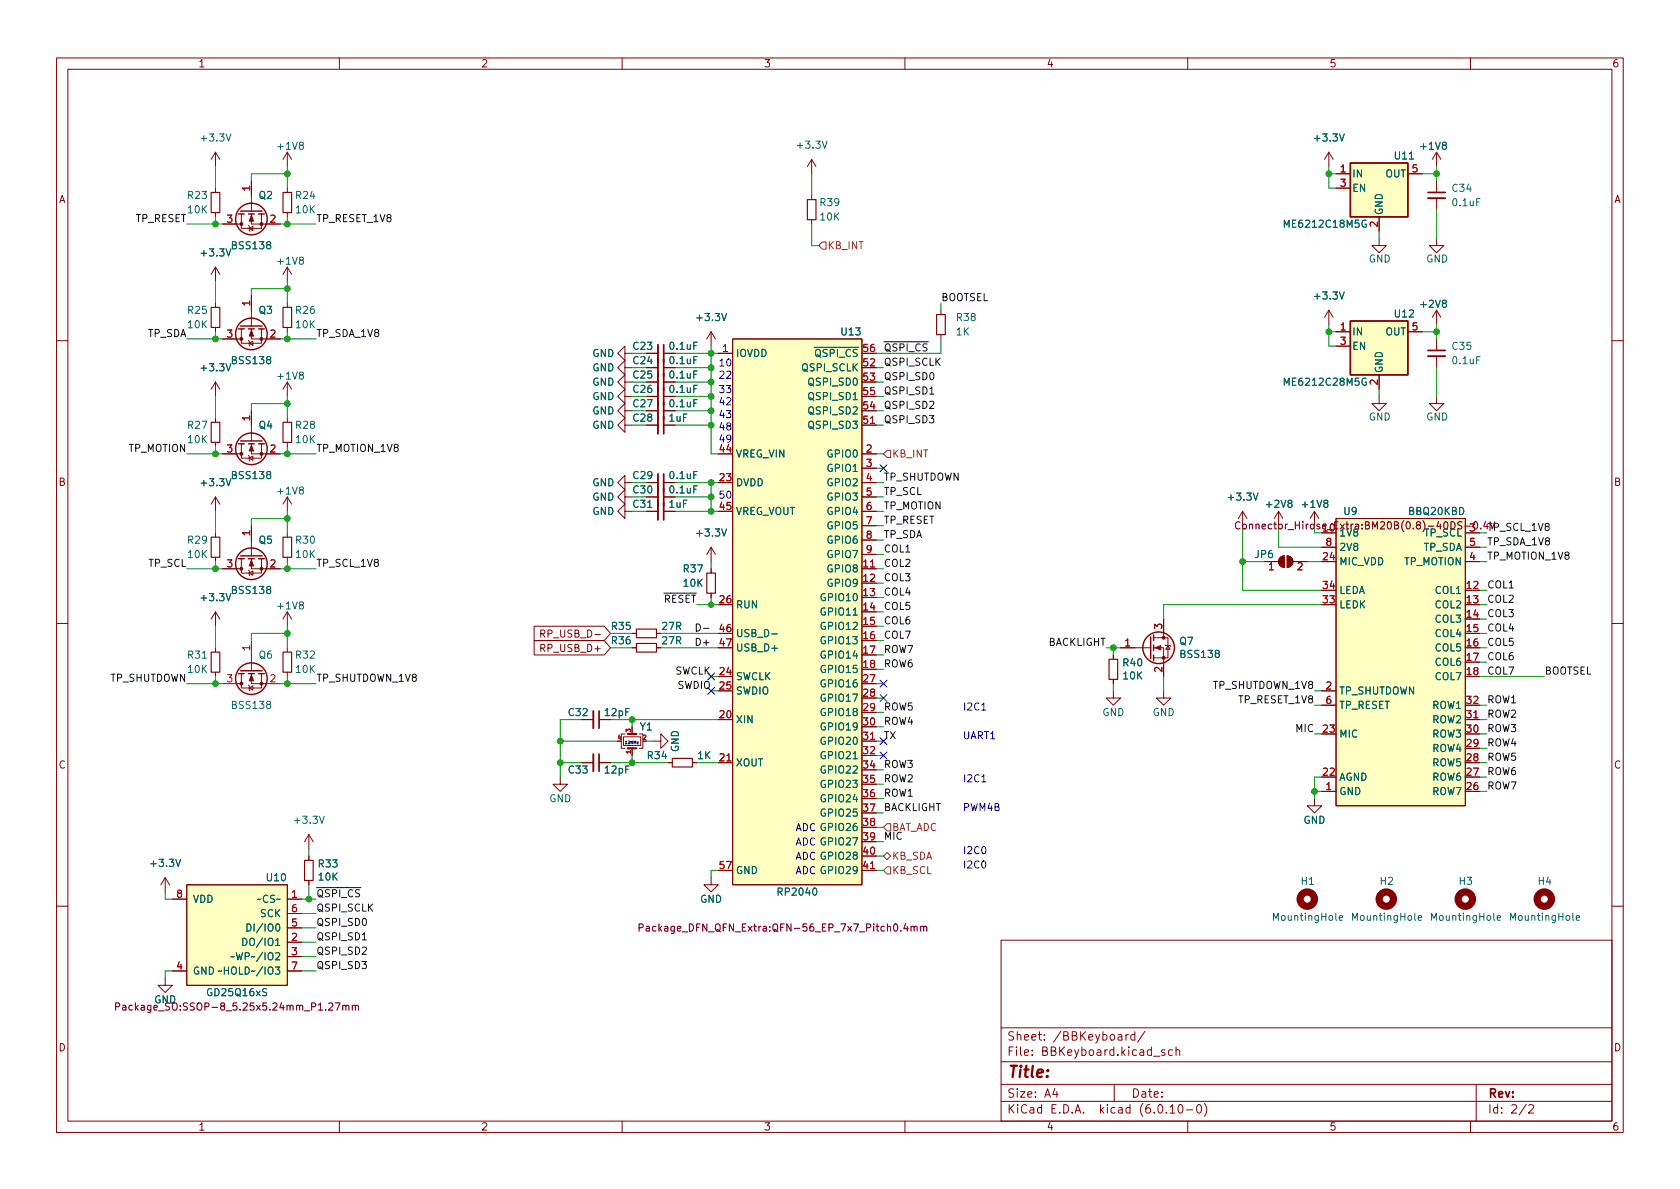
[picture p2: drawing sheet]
<svg xmlns="http://www.w3.org/2000/svg" width="297mm" height="210mm" viewBox="0 0 297 210" stroke-linecap="round" stroke-linejoin="round" font-family="sans-serif">
<g fill="none" stroke="#840000" stroke-width=".18">
<path d="M10 10.2h277v190.1h-277zM12 12.2h273v186.1h-273zM60 10.2v2M110 10.2v2M160 10.2v2M210 10.2v2M260 10.2v2M38.1 26.9l-.8 1.3M38.1 26.9v2.6M38.1 33.3v.7M38.1 37.6v.7M38.1 26.9l.8 1.3"/>
<path d="M39.4 39.6h3.3M42.7 37.8v2.6h3.5v-2.6M43.9 39.9l.2 .1v.8l.1 .1M44.4 37.8v1.8h5.1M44.4 32v5.3M50.8 26.9v2.6M50.8 33.3v.7M50.8 37.6v.7M50.8 26.9l.8 1.3M50.8 26.9l-.8 1.3M143.5 28.2l-.8 1.3M143.5 28.2v2.5"/>
<path d="M143.5 34.5v.8M143.5 38.9v.7M143.5 28.2l.8 1.3M234.9 26.9v2.6M234.9 26.9l-.7 1.3M234.9 26.9l.8 1.3M236.2 30.7h2.6M236.2 33.3h2.6M243.8 38.3v2.6M248.9 30.7h2.6M254 26.9v2.6M254 32v2"/>
<path d="M254 35v2.1M254 26.9l-.8 1.3M254 26.9l.8 1.3M38.1 47.2v2.6M38.1 53.6v.8M38.1 57.9v.8M38.1 47.2l-.8 1.3M38.1 47.2l.8 1.3M39.4 59.9h3.3M42.7 58.2v2.5h3.5v-2.5M44.1 40.4l.6-.4v.8zM44.4 58.2v1.7h5.1"/>
<path d="M44.4 52.3v5.4M50.8 47.2v2.6M50.8 53.6v.8M50.8 57.9v.8M50.8 47.2l.8 1.3M50.8 47.2l-.8 1.3M125.7 58.7l-.7 1.2M125.7 58.7v2.5M125.7 58.7l.8 1.2M129.5 59.9h22.9v96.6h-22.9zM166.4 54.9v.7M166.4 59.2v.7"/>
<path d="M234.9 54.9l-.7 1.2M234.9 54.9v2.5M234.9 54.9l.8 1.2M236.2 58.7h2.6M243.8 42.2v1.2h1.3l-1.3 1.3-1.2-1.3h1.2M248.9 58.7h2.6M254 42.2v1.2h1.3l-1.3 1.3-1.3-1.3h1.3M254 54.9v2.5M254 59.9v2.1M254 54.9l-.8 1.2M254 54.9l.8 1.2M10 60.2h2"/>
<path d="M38.1 67.6v2.5M38.1 73.9v.8M38.1 78.2v.8M38.1 67.6l-.8 1.2M38.1 67.6l.8 1.2M42.7 78.5v2.5h3.5v-2.5M43.9 60.2l.2 .1v.8l.1 .1M44.1 60.7l.6-.4v.8zM44.4 78.5v1.8h5.1M44.4 72.6v5.4M50.8 67.6v2.5M50.8 73.9v.8"/>
<path d="M50.8 78.2v.8M50.8 67.6l.8 1.2M50.8 67.6l-.8 1.2M110.5 62.5v-1.3l-1.3 1.3 1.3 1.2v-1.2h1.3M110.5 72.6v-1.2l-1.3 1.2 1.3 1.3v-1.3h1.3M110.5 65v-1.3l-1.3 1.3 1.3 1.3v-1.3h1.3M110.5 67.6v-1.3l-1.3 1.3 1.3 1.2v-1.2h1.3M110.5 70.1v-1.3l-1.3 1.3 1.3 1.3v-1.3h1.3M110.5 75.2v-1.3l-1.3 1.3 1.3 1.2v-1.2h1.3M114.3 65h2M114.3 67.6h2M114.3 70.1h2"/>
<path d="M114.3 72.6h2M114.3 62.5h2M114.3 75.2h2M117.3 65h2.1M117.3 67.6h2.1M117.3 70.1h2.1M117.3 72.6h2.1M117.3 62.5h2.1M117.3 75.2h2.1M127 62.5h2.5M152.4 75.2h2.5M236.2 61.2h2.6"/>
<path d="M243.8 70.1v1.3h1.3l-1.3 1.2-1.2-1.2h1.2M243.8 66.3v2.5M254 70.1v1.3h1.3l-1.3 1.2-1.3-1.2h1.3M254 63v2M285 60.2h2M38.1 87.9v2.5M38.1 94.2v.8M38.1 98.5v.8M38.1 87.9l-.8 1.2M38.1 87.9l.8 1.2M39.4 80.3h3.3M42.7 98.8v2.5h3.5v-2.5"/>
<path d="M43.9 80.5l.2 .1v.8l.1 .1M44.1 81l.6-.4v.8zM44.4 98.8v1.8h5.1M44.4 93v5.3M50.8 87.9v2.5M50.8 94.2v.8M50.8 98.5v.8M50.8 87.9l.8 1.2M50.8 87.9l-.8 1.2M110.5 87.9v-1.3l-1.3 1.3 1.3 1.2v-1.2h1.3M110.5 90.4v-1.3l-1.3 1.3 1.3 1.3v-1.3h1.3M110.5 85.3v-1.2l-1.3 1.2 1.3 1.3v-1.3h1.3"/>
<path d="M114.3 87.9h2M114.3 90.4h2M114.3 85.3h2M117.3 87.9h2.1M117.3 90.4h2.1M117.3 85.3h2.1M125.7 96.8v2.5M125.7 96.8l-.7 1.2M125.7 96.8l.8 1.2M152.4 87.9h2.5M152.4 90.4h2.5M152.4 80.3h2.5"/>
<path d="M152.4 82.8h2.5M152.4 85.3h2.5M152.4 93h2.5M152.4 95.5h2.5M152.4 98h2.5M219.7 90.4l-.8 1.3M219.7 90.4v2.6M219.7 90.4l.8 1.3M223.5 99.3h2.6M226.1 90.4l-.8 1.3M226.1 90.4v2.6M226.1 90.4l.7 1.3"/>
<path d="M226.4 98.6l.7-.3v2a1.02 1.02 0 0 1-1-.6 1.02 1.02 0 0 1 .3-1.1zM227.6 98.3a1.02 1.02 0 0 1 1 1 1.02 1.02 0 0 1-1 1zM228.6 99.3h2.5M232.4 90.4l-.8 1.3M232.4 90.4v2.6M232.4 90.4l.8 1.3M233.7 96.8h2.5M236.2 91.7h22.9v50.8h-22.9zM259.1 94.2h2.5M259.1 99.3h2.5M259.1 96.8h2.5M10 110.2h2"/>
<path d="M38.1 108.2v2.5M38.1 114.5v.8M38.1 118.9v.7M38.1 108.2l-.8 1.3M38.1 108.2l.8 1.3M39.4 100.6h3.3M42.7 119.1v2.6h3.5v-2.6M43.9 100.8l.2 .2v.7l.1 .1M44.1 101.3l.6-.3v.7zM44.4 119.1v1.8h5.1M44.4 113.3v5.3M50.8 108.2v2.5"/>
<path d="M50.8 114.5v.8M50.8 118.9v.7M50.8 108.2l.8 1.3M50.8 108.2l-.8 1.3M94.4 110.7h12.4l1.1 1.3-1.1 1.3h-12.4zM94.4 113.3h12.4l1.1 1.2-1.1 1.3h-12.4zM95.6 112.1l.6-.1 .1-.2v-.3l-.7-.1v1.3M95.9 112.1l.4 .6M111.8 112h.7M111.8 114.5h.7M116.1 112h.7M116.1 114.5h.7"/>
<path d="M125.7 100.6v.7M125.7 104.9v.8M152.4 100.6h2.5M196.8 115.8v.8M198.1 114.5h5.4M204 114.5h1.7v5.1M204 112.8h2.5v3.5h-2.5M205.7 109.5v3.3M206 114l.1 .2h.8l.1 .1M206.5 114.2l.4 .6h-.8zM285 110.2h2M39.4 120.9h3.3"/>
<path d="M43.9 121.2l.2 .1v.7l.1 .2M44.1 121.7l.6-.4v.7zM99.1 137.4v1.3h1.2l-1.2 1.2-1.3-1.2h1.3M102.9 127.2h2M102.9 134.9h2M105.9 127.2h2M105.9 134.9h2M110.2 130.3h3.1v1.5h-3.1zM110.5 129.8h-.6v2.5h.6M111.8 128.5v1.3M111.8 132.3v1.3M113 129.8h.7v2.5h-.7"/>
<path d="M115.6 131.1h1.2v-1.3l1.3 1.3-1.3 1.2v-1.2M118.1 134.9h.8M122.4 134.9h.8M127 134.9h2.5M152.4 131.1h2.5M196.8 122.2v1.2h1.3l-1.3 1.3-1.2-1.3h1.2M196.8 120.1v.8M205.7 122.2v1.2h1.3l-1.3 1.3-1.2-1.3h1.2M233.7 139.9h2.5M233.7 122.2h2.5M233.7 124.7h2.5M259.1 127.2h2.5"/>
<path d="M29.2 155.2l-.8 1.3M29.2 155.2v2.5M29.2 155.2l.8 1.3M30.5 159h2.5M33 156.5h17.8v17.7h-17.8zM50.8 159h2.5M54.6 147.6l-.8 1.2M54.6 147.6v2.5M54.6 151.4v.7M54.6 155.7v.8M54.6 147.6l.8 1.2M125.7 155.2v1.3h1.3l-1.3 1.2-1.2-1.2h1.2"/>
<path d="M152.4 153.9h2.5M232.4 141.2v1.3h1.3l-1.3 1.3-1.3-1.3h1.3M10 160.2h2M29.2 173v1.2h-1.3l1.3 1.3 1.3-1.3h-1.3M30.5 171.7h2.5M50.8 166.6h2.5M50.8 169.2h2.5M50.8 171.7h2.5M50.8 164.1h2.5M50.8 161.5h2.5M177 166.3h108v32h-108zM285 160.2h2"/>
<path d="M60 198.3v2M110 198.3v2M160 198.3v2M177 194.8h108M177 191.8h108M177 187.8h108M177 181.8h108M186.5 192.5l-.4 1h1M186.9 193v1M197 191.8v3M197.7 183h.6l.1 .9M198.4 183.3l-.5 .1a.29 .29 0 0 0-.3 .2 .29 .29 0 0 0 .3 .3h.5"/>
<path d="M199.1 182.9v1M199.5 182.9l-.3 .1-.1 .2M200.6 183l-.4-.1-.3 .3v.4l.2 .3h.5M200.6 182.4v1.5M202.4 182.4l-1.3 1.9M203.9 186.8h1.2M205.9 185.7l-.3-.1-.2 .2v.3l.5 .1v.4h-.5M206.9 195.8l.4-.5v1.5M206.9 196.8h.8M207.3 185.7l-.4-.1-.3 .3v.4l.1 .3h.6M207.9 185.8l.2-.2 .4 .1 .1 .9M207.9 185.1v1.5"/>
<path d="M208.5 195.4l.1-.1a.81 .81 0 0 1 .6 .7 .81 .81 0 0 1-.3 .8h-.1a.81 .81 0 0 1-.6-.6 .81 .81 0 0 1 .3-.8zM209.8 196.3h1.1M210 198.3v2M211.8 195.4l.1-.1a.81 .81 0 0 1 .6 .7 .81 .81 0 0 1-.3 .8h-.1a.81 .81 0 0 1-.6-.6 .81 .81 0 0 1 .3-.8zM212.9 195.1a1.72 1.72 0 0 1 0 2.3M260 198.3v2M261 191.8v6.5M269.9 195.3l-1.3 1.9M270.3 195.5l.6-.2 .2 .2 .1 .3-1 1h1"/>
</g>
<path d="M252.5 35h3M116.3 61v15.7M252.5 63h3M116.3 83.8v8.1M104.9 125.7v3.1M104.9 133.3v3.1" fill="none" stroke="#840000" stroke-width=".33"/>
<path d="M252.5 34h3M117.3 61v15.7M252.5 62h3M117.3 83.8v8.1M105.9 125.7v3.1M105.9 133.3v3.1" fill="none" stroke="#840000" stroke-width=".3"/>
<g fill="#ffffc2" stroke="#ffffc2" stroke-width=".18">
<path d="M236.2 91.7h22.9v50.8h-22.9z"/>
<path d="M129.5 59.9h22.9v96.6h-22.9z"/>
<path d="M238.8 56.8h10.1v9.5h-10.1z"/>
<path d="M33 156.5h17.8v17.7h-17.8z"/>
<path d="M238.8 28.8h10.1v9.5h-10.1z"/>
</g>
<g fill="none" stroke="#840084" stroke-width=".18">
<path d="M219.2 92.4a.6 .6 0 0 0-.8 .4 .6 .6 0 0 0 .6 .7l.2-.1M219.8 92.8l.2-.1 .3 .1 .1 .5-.1 .2h-.3l-.2-.1zM261.8 93.4v.1M20.4 178h.6l.2-.2-.1-.3-.7-.1v1.2M21.7 177.8h.5l.1 .8M22.3 178.1h-.5l-.1 .2 .1 .3h.5M60.6 177.9l.2-.1h.3v.8M61.1 178l.2-.2h.3l.1 .8M62.3 177.9l.2-.1h.3v.8M62.3 177.8v.8M62.8 178l.2-.2h.3l.1 .8M113 164h.6l.1-.2v-.3l-.7-.1v1.3"/>
<path d="M114.3 163.9h.5v.8M114.8 164.1l-.4 .1-.2 .2 .2 .3 .4-.1M161.1 163.9l.2-.1 .3 .1v.8M161.1 163.8v.9M161.6 164l.2-.2 .3 .1 .1 .8M162.8 163.9l.2-.1 .3 .1v.8M162.8 163.8v.9M163.3 164l.2-.2 .3 .1 .1 .8"/>
</g>
<g fill="none" stroke="#840000" stroke-width="1.3">
<circle cx="231.1" cy="159" r="1.27"/>
<circle cx="245.1" cy="159" r="1.27"/>
<circle cx="259.1" cy="159" r="1.27"/>
<circle cx="273.1" cy="159" r="1.27"/>
</g>
<g fill="none" stroke="#006464" stroke-width=".18">
<path d="M136.5 112.1h.9M46.1 159l-.6 .1M47.3 158.4a.6 .6 0 0 0-.8 .4 .6 .6 0 0 0 .6 .8l.2-.1M39.2 171.7l-.6 .1M39.7 171v1.3M39.7 171.6h.7M40.4 171v1.3M41.4 169.1l-.6 .1M41.8 168.5l.3 1.2 .2-.9 .3 .9 .3-1.2M42.9 165.9a.64 .64 0 0 1 .8 .7 .64 .64 0 0 1-.8 .6zM43.7 163.4a.64 .64 0 0 1 .7 .6 .64 .64 0 0 1-.7 .7zM236.8 162.3l.6-.1-.1-.2-.3-.1-.2 .2v.6h.5"/>
<path d="M250.8 162.3l.6-.1-.1-.2-.4-.1-.1 .2v.6h.5M264.7 162.3l.6-.1v-.2l-.4-.1-.2 .2 .1 .6h.5M278.7 162.3l.6-.1-.1-.2-.3-.1-.2 .2 .1 .6h.4"/>
</g>
<g fill="none" stroke="#840000" stroke-width=".2">
<path d="M37.3 34h1.6v3.6h-1.6zM50 34h1.6v3.6h-1.6zM142.7 35.3h1.6v3.6h-1.6zM37.3 54.4h1.6v3.5h-1.6zM50 54.4h1.6v3.5h-1.6zM165.6 55.6h1.5v3.6h-1.5zM37.3 74.7h1.6v3.5h-1.6zM50 74.7h1.6v3.5h-1.6zM37.3 95h1.6v3.5h-1.6zM50 95h1.6v3.5h-1.6zM37.3 115.3h1.6v3.6h-1.6zM50 115.3h1.6v3.6h-1.6z"/>
<path d="M112.5 111.2h3.6v1.6h-3.6zM112.5 113.8h3.6v1.5h-3.6zM125 101.3h1.5v3.6h-1.5zM196.1 116.6h1.5v3.5h-1.5zM118.9 134.1h3.5v1.5h-3.5zM53.8 152.1h1.6v3.6h-1.6z"/>
</g>
<g fill="none" stroke="#840000" stroke-width=".25">
<path d="M42.2 37.8h1M42.5 37.3h3.9M43.9 37.8h1.1M45.7 37.8h1M238.8 28.8h10.1v9.5h-10.1zM42.2 58.2h1M42.5 57.7h3.9M43.9 58.2h1.1M45.7 58.2h1M238.8 56.8h10.1v9.5h-10.1zM42.2 78.5h1M42.5 78h3.9"/>
<path d="M43.9 78.5h1.1M45.7 78.5h1M42.2 98.8h1M42.5 98.3h3.9M43.9 98.8h1.1M45.7 98.8h1M42.2 119.1h1M42.5 118.6h3.9M43.9 119.1h1.1M45.7 119.1h1M203.5 112.6v3.9M204 112.3v1"/>
<path d="M204 114v1.1M204 115.8v1"/>
<circle cx="44.4" cy="38.7" r="2.79"/>
<circle cx="44.4" cy="59" r="2.79"/>
<circle cx="44.4" cy="79.4" r="2.79"/>
<circle cx="44.4" cy="99.7" r="2.79"/>
<circle cx="204.9" cy="114.5" r="2.79"/>
<circle cx="44.4" cy="120" r="2.79"/>
</g>
<g fill="#840000" stroke="#840000" stroke-width=".18">
<path d="M44.4 38.1l.4 1h-.7z"/>
<path d="M44.4 119.4l.4 1h-.7z"/>
<path d="M44.4 58.4l.4 1h-.7z"/>
<path d="M226.4 98.6l.7-.3v2a1.02 1.02 0 0 1-1-.6 1.02 1.02 0 0 1 .3-1.1z"/>
<path d="M227.6 98.3a1.02 1.02 0 0 1 1 1 1.02 1.02 0 0 1-1 1z"/>
<path d="M44.4 78.7l.4 1.1h-.7z"/>
<path d="M44.4 99.1l.4 1h-.7z"/>
<path d="M204.2 114.5l1-.3v.7z"/>
<circle cx="46.2" cy="39.6" r=".25"/>
<circle cx="42.7" cy="39.6" r=".25"/>
<circle cx="46.2" cy="120.9" r=".25"/>
<circle cx="42.7" cy="120.9" r=".25"/>
<circle cx="46.2" cy="59.9" r=".25"/>
<circle cx="42.7" cy="59.9" r=".25"/>
<circle cx="46.2" cy="80.3" r=".25"/>
<circle cx="42.7" cy="80.3" r=".25"/>
<circle cx="46.2" cy="100.6" r=".25"/>
<circle cx="42.7" cy="100.6" r=".25"/>
<circle cx="205.7" cy="116.3" r=".25"/>
<circle cx="205.7" cy="112.8" r=".25"/>
</g>
<path d="M111 132.3h1.5M111 129.8h1.5" fill="none" stroke="#840000" stroke-width=".38"/>
<path d="M145.4 42.8h.6v1.3h-.6l-.6-.7zM156.8 79.6h.7v1.3h-.7l-.6-.6zM156.2 151.4l.6-.7 .7 .7-.7 .6zM156.8 153.3h.7v1.3h-.7l-.6-.7zM156.8 145.7h.7v1.2h-.7l-.6-.6z" fill="none" stroke="#725600" stroke-width=".18"/>
<path d="M123.1 110.3a.64 .64 0 0 1 .7 .7 .64 .64 0 0 1-.7 .6zM124.4 111.1h1" fill="none" stroke="#0f0f0f" stroke-width=".18"/>
<g fill="none" stroke="#0000c2" stroke-width=".18">
<path d="M110.6 131.2l.1-.2v.5M110.6 131.5h.2M173.6 125.6h.7M173.6 138.3h.7M140.8 149.4l.4-1.2 .4 1.2M140.8 146.9l.4-1.3 .4 1.3M140.8 152l.4-1.3 .4 1.3M140.8 154.5l.4-1.2 .4 1.2M140.9 149.1h.6M140.9 146.5h.6M140.9 151.6h.6M140.9 154.2h.6"/>
<path d="M142.1 148.2a.64 .64 0 0 1 .7 .6 .64 .64 0 0 1-.7 .6zM142.1 145.6a.64 .64 0 0 1 .7 .7 .64 .64 0 0 1-.7 .6zM142.1 150.7a.64 .64 0 0 1 .7 .6 .64 .64 0 0 1-.7 .7zM142.1 153.3a.64 .64 0 0 1 .7 .6 .64 .64 0 0 1-.7 .6zM144.1 148.3a.6 .6 0 0 0-.9 .4 .6 .6 0 0 0 .6 .7l.3-.1M144.1 145.8a.6 .6 0 0 0-.9 .4 .6 .6 0 0 0 .6 .7l.3-.1M144.1 150.8a.6 .6 0 0 0-.9 .5 .6 .6 0 0 0 .6 .7l.3-.1M144.1 153.4a.6 .6 0 0 0-.9 .4 .6 .6 0 0 0 .6 .7l.3-.1"/>
</g>
<g fill="none" stroke="#009600" stroke-width=".18">
<path d="M33 39.6h6.4M38.1 29.5v3.8M38.1 38.3v1.3M49.5 39.6h6.4M50.8 29.5v3.8M50.8 38.3v1.3M50.8 30.7h-6.4v1.3M143.5 39.6v3.8h1.3M143.5 30.7v3.8M234.9 30.7h1.3M234.9 29.5v3.8h1.3M251.5 30.7h2.5"/>
<path d="M254 29.5v2.5M254 37.1v5.1M33 59.9h6.4M38.1 49.8v3.8M38.1 58.7v1.2M49.5 59.9h6.4M50.8 49.8v3.8M50.8 58.7v1.2M50.8 51h-6.4v1.3M166.4 53.6v1.3M166.4 59.9v2.6h-11.5M234.9 58.7h1.3"/>
<path d="M234.9 57.4v3.8h1.3M243.8 40.9v1.3M251.5 58.7h2.5M254 57.4v2.5M38.1 70.1v3.8M38.1 79v1.3M50.8 70.1v3.8M50.8 79v1.3M50.8 71.4h-6.4v1.2M119.4 72.6h6.3M119.4 75.2h6.3M119.4 62.5h7.6"/>
<path d="M119.4 67.6h6.3M119.4 70.1h6.3M119.4 65h6.3M125.7 61.2v19.1h1.3M154.9 72.6h1.3M154.9 75.2h1.3M154.9 67.6h1.3M154.9 70.1h1.3M154.9 65h1.3M243.8 68.8v1.3M254 65v5.1M33 80.3h6.4"/>
<path d="M38.1 90.4v3.8M38.1 99.3v1.3M49.5 80.3h6.4M50.8 90.4v3.8M50.8 99.3v1.3M50.8 91.7h-6.4v1.3M119.4 90.4h7.6M119.4 85.3h7.6M119.4 87.9h6.3M125.7 85.3v5.1M125.7 99.3v1.3M154.9 90.4h1.3"/>
<path d="M154.9 85.3h1.3M154.9 87.9h1.3M154.9 95.5h1.3M154.9 93h1.3M154.9 82.8h1.3M154.9 80.3h1.3M154.9 98h1.3M219.7 93v11.4h14M219.7 99.3h3.8M226.1 93v3.8h7.6M231.1 99.3h2.6M261.6 96.8h1.3"/>
<path d="M261.6 94.2h1.3M261.6 99.3h1.3M33 100.6h6.4M38.1 110.7v3.8M38.1 119.6v1.3M49.5 100.6h6.4M50.8 112h-6.4v1.3M50.8 110.7v3.8M50.8 119.6v1.3M107.9 112h3.9M107.9 114.5h3.9M116.8 112h10.2"/>
<path d="M116.8 114.5h10.2M123.2 106.9h3.8M125.7 119.6h1.3M125.7 105.7v1.2M154.9 100.6h1.3M154.9 113.3h1.3M154.9 110.7h1.3M154.9 115.8h1.3M154.9 118.4h1.3M154.9 103.1h1.3M154.9 108.2h1.3M154.9 105.7h1.3"/>
<path d="M195.6 114.5h2.5M196.8 114.5v1.3M205.7 119.6v2.6M233.7 106.9h-28v2.6M261.6 109.5h1.3M261.6 106.9h1.3M261.6 119.6h11.4M261.6 117.1h1.3M261.6 112h1.3M261.6 114.5h1.3M261.6 104.4h1.3M33 120.9h6.4"/>
<path d="M49.5 120.9h6.4M99.1 134.9h3.8M99.1 131.1h10.1M102.9 127.2h-3.8v10.2M107.9 127.2h19.1M107.9 134.9h10.2M111.8 127.2v1.3M111.8 133.6v1.3M114.3 131.1h1.3M123.2 134.9h3.8M125.7 122.2h1.3M154.9 138.7h1.3"/>
<path d="M154.9 126h1.3M154.9 128.5h1.3M154.9 136.1h1.3M154.9 120.9h1.3M154.9 133.6h1.3M154.9 131.1h1.3M154.9 123.4h1.3M196.8 120.9v1.3M232.4 129.8h1.3M232.4 139.9h1.3M232.4 124.7h1.3M232.4 122.2h1.3"/>
<path d="M233.7 137.4h-1.3v3.8M261.6 129.8h1.3M261.6 127.2h1.3M261.6 139.9h1.3M261.6 124.7h1.3M261.6 134.9h1.3M261.6 132.3h1.3M261.6 137.4h1.3M29.2 157.7v1.3h1.3M53.3 159h2.6M54.6 150.1v1.3M54.6 156.5v2.5"/>
<path d="M127 153.9h-1.3v1.3M154.9 151.4h1.3M154.9 153.9h1.3M154.9 141.2h1.3M154.9 148.8h1.3M154.9 143.8h1.3M154.9 146.3h1.3M30.5 171.7h-1.3v1.3M53.3 161.5h2.6M53.3 164.1h2.6M53.3 166.6h2.6M53.3 171.7h2.6"/>
<path d="M53.3 169.2h2.6"/>
</g>
<g fill="none" stroke="#000084" stroke-width=".18">
<path d="M155.6 82.2l1.2 1.2M156.8 82.2l-1.2 1.2M125.1 119l1.2 1.2M126.3 119l-1.2 1.2M125.1 121.6l1.2 1.2M126.3 121.6l-1.2 1.2M155.6 120.3l1.2 1.2M155.6 122.8l1.2 1.2M155.6 133l1.2 1.2M155.6 130.4l1.2 1.3M156.8 120.3l-1.2 1.2M156.8 122.8l-1.2 1.2"/>
<path d="M156.8 133l-1.2 1.2M156.8 130.4l-1.2 1.3"/>
</g>
<g fill="#009600" stroke="#009600" stroke-width=".18">
<circle cx="235" cy="58.7" r=".51"/>
<circle cx="235" cy="30.7" r=".51"/>
<circle cx="254" cy="58.7" r=".51"/>
<circle cx="254" cy="30.7" r=".51"/>
<circle cx="219.7" cy="99.3" r=".51"/>
<circle cx="232.4" cy="139.9" r=".51"/>
<circle cx="196.9" cy="114.5" r=".51"/>
<circle cx="99.1" cy="134.9" r=".51"/>
<circle cx="99.1" cy="131.1" r=".51"/>
<circle cx="54.6" cy="159" r=".51"/>
<circle cx="50.8" cy="91.7" r=".51"/>
<circle cx="38.1" cy="120.9" r=".51"/>
<circle cx="50.8" cy="112" r=".51"/>
<circle cx="38.1" cy="100.6" r=".51"/>
<circle cx="50.8" cy="100.6" r=".51"/>
<circle cx="50.8" cy="120.9" r=".51"/>
<circle cx="111.8" cy="134.9" r=".51"/>
<circle cx="111.8" cy="127.2" r=".51"/>
<circle cx="38.1" cy="80.3" r=".51"/>
<circle cx="38.1" cy="59.9" r=".51"/>
<circle cx="38.1" cy="39.6" r=".51"/>
<circle cx="50.8" cy="39.6" r=".51"/>
<circle cx="125.7" cy="75.2" r=".51"/>
<circle cx="125.7" cy="85.3" r=".51"/>
<circle cx="125.7" cy="87.9" r=".51"/>
<circle cx="125.7" cy="90.4" r=".51"/>
<circle cx="125.7" cy="106.9" r=".46"/>
<circle cx="50.8" cy="80.3" r=".51"/>
<circle cx="50.8" cy="71.4" r=".51"/>
<circle cx="50.8" cy="59.9" r=".51"/>
<circle cx="50.8" cy="51" r=".51"/>
<circle cx="50.8" cy="30.7" r=".51"/>
<circle cx="125.7" cy="62.5" r=".51"/>
<circle cx="125.7" cy="65" r=".51"/>
<circle cx="125.7" cy="67.6" r=".51"/>
<circle cx="125.7" cy="72.6" r=".51"/>
<circle cx="125.7" cy="70.1" r=".51"/>
</g>
<text font-size="2.8" fill="#840000" x="178" y="190.6">Title:</text>
<g font-size="2.1" fill="#840000">
<text x="178" y="184">Sheet: /BBKeyboard/</text>
<text x="178" y="186.7">File: BBKeyboard.kicad_sch</text>
<text x="178" y="196.9">KiCad E.D.A. kicad (6.0.10-0)</text>
<text x="178" y="194.1">Size: A4</text>
<text x="200" y="194.1">Date:</text>
<text x="263" y="194.1">Rev:</text>
<text x="263" y="196.9">Id: 2/2</text>
</g>
<g font-size="1.8" fill="#840000">
<text x="35" y="11.9">1</text>
<text x="85" y="11.9">2</text>
<text x="135" y="11.9">3</text>
<text x="185" y="11.9">4</text>
<text x="235" y="11.9">5</text>
<text x="285" y="11.9">6</text>
<text x="10.3" y="35.9">A</text>
<text x="285.3" y="35.9">A</text>
<text x="10.3" y="85.9">B</text>
<text x="285.3" y="85.9">B</text>
<text x="96.5" y="112.7">RP_USB_D-</text>
<text x="96.1" y="115.3">RP_USB_D+</text>
<text x="10.3" y="135.9">C</text>
<text x="285.3" y="135.9">C</text>
<text x="10.3" y="185.9">D</text>
<text x="285.3" y="185.9">D</text>
<text x="35" y="199.9">1</text>
<text x="85" y="199.9">2</text>
<text x="135" y="199.9">3</text>
<text x="185" y="199.9">4</text>
<text x="235" y="199.9">5</text>
<text x="285" y="199.9">6</text>
</g>
<g font-size="1.8" fill="#006464">
<text x="35.8" y="25">+3.3V</text>
<text x="49.3" y="26.5">+1V8</text>
<text x="141.2" y="26.3">+3.3V</text>
<text x="232.6" y="25">+3.3V</text>
<text x="246.7" y="28.2">U11</text>
<text x="251.4" y="26.5">+1V8</text>
<text x="33.3" y="35.2">R23</text>
<text x="45.8" y="35.2">Q2</text>
<text x="52.4" y="35.2">R24</text>
<text x="239" y="31.4">IN</text>
<text x="239" y="33.9">EN</text>
<text x="244.9" y="31.4">OUT</text>
<text x="256.8" y="33.9">C34</text>
<text x="33.3" y="37.7">10K</text>
<text x="52.4" y="37.7">10K</text>
<text x="145.1" y="36.4">R39</text>
<text x="145.1" y="39">10K</text>
<text x="227.5" y="40.3">ME6212C18M5G</text>
<text x="244.5" y="38.1" transform="rotate(-90 244.5 38.1)">GND</text>
<text x="256.9" y="36.4">0.1uF</text>
<text x="35.8" y="45.3">+3.3V</text>
<text x="41.2" y="44.1">BSS138</text>
<text x="49.3" y="46.8">+1V8</text>
<text x="242" y="46.4">GND</text>
<text x="252.1" y="46.4">GND</text>
<text x="232.6" y="53">+3.3V</text>
<text x="33.3" y="55.5">R25</text>
<text x="33.3" y="58">10K</text>
<text x="45.8" y="55.5">Q3</text>
<text x="52.4" y="55.5">R26</text>
<text x="52.4" y="58">10K</text>
<text x="123.4" y="56.8">+3.3V</text>
<text x="148.8" y="59.3">U13</text>
<text x="169.1" y="59.3">1K</text>
<text x="169.2" y="56.8">R38</text>
<text x="239" y="59.3">IN</text>
<text x="244.9" y="59.3">OUT</text>
<text x="246.7" y="56.1">U12</text>
<text x="251.4" y="54.4">+2V8</text>
<text x="35.8" y="65.7">+3.3V</text>
<text x="41.2" y="64.4">BSS138</text>
<text x="104.7" y="63.1">GND</text>
<text x="104.7" y="65.7">GND</text>
<text x="112" y="64.4">C24</text>
<text x="112" y="61.8">C23</text>
<text x="118.5" y="64.4">0.1uF</text>
<text x="118.5" y="61.8">0.1uF</text>
<text x="130" y="63.1">IOVDD</text>
<text x="141.9" y="65.7">QSPI_SCLK</text>
<text x="142.8" y="63.1">~{QSPI_CS}</text>
<text x="239" y="61.8">EN</text>
<text x="256.8" y="61.8">C35</text>
<text x="256.9" y="64.4">0.1uF</text>
<text x="49.3" y="67.1">+1V8</text>
<text x="104.7" y="68.2">GND</text>
<text x="104.7" y="70.7">GND</text>
<text x="112" y="66.9">C25</text>
<text x="112" y="69.5">C26</text>
<text x="118.5" y="66.9">0.1uF</text>
<text x="118.5" y="69.5">0.1uF</text>
<text x="143.2" y="68.2">QSPI_SD0</text>
<text x="143.2" y="70.7">QSPI_SD1</text>
<text x="227.5" y="68.2">ME6212C28M5G</text>
<text x="244.5" y="66" transform="rotate(-90 244.5 66)">GND</text>
<text x="33.3" y="75.8">R27</text>
<text x="45.8" y="75.8">Q4</text>
<text x="52.4" y="75.8">R28</text>
<text x="104.7" y="73.3">GND</text>
<text x="104.7" y="75.8">GND</text>
<text x="112" y="72">C27</text>
<text x="112" y="74.5">C28</text>
<text x="118.3" y="74.5">1uF</text>
<text x="118.5" y="72">0.1uF</text>
<text x="143.2" y="75.8">QSPI_SD3</text>
<text x="143.2" y="73.3">QSPI_SD2</text>
<text x="242" y="74.4">GND</text>
<text x="252.1" y="74.4">GND</text>
<text x="33.3" y="78.4">10K</text>
<text x="52.4" y="78.4">10K</text>
<text x="130" y="80.9">VREG_VIN</text>
<text x="146.5" y="80.9">GPIO0</text>
<text x="146.5" y="83.4">GPIO1</text>
<text x="35.8" y="86">+3.3V</text>
<text x="41.2" y="84.7">BSS138</text>
<text x="49.3" y="87.4">+1V8</text>
<text x="104.7" y="88.5">GND</text>
<text x="104.7" y="86">GND</text>
<text x="112" y="87.2">C30</text>
<text x="112" y="89.8">C31</text>
<text x="112" y="84.7">C29</text>
<text x="118.3" y="89.8">1uF</text>
<text x="118.5" y="87.2">0.1uF</text>
<text x="118.5" y="84.7">0.1uF</text>
<text x="130" y="86">DVDD</text>
<text x="146.5" y="86">GPIO2</text>
<text x="146.5" y="88.5">GPIO3</text>
<text x="217.4" y="88.5">+3.3V</text>
<text x="224" y="89.8">+2V8</text>
<text x="230.4" y="89.8">+1V8</text>
<text x="104.7" y="91.1">GND</text>
<text x="123.4" y="94.9">+3.3V</text>
<text x="130" y="91.1">VREG_VOUT</text>
<text x="146.5" y="91.1">GPIO4</text>
<text x="146.5" y="93.6">GPIO5</text>
<text x="236.7" y="94.9">1V8</text>
<text x="237.6" y="91.1">U9</text>
<text x="249.1" y="91.1">BBQ20KBD</text>
<text x="251.8" y="94.9">TP_SCL</text>
<text x="33.3" y="96.1">R29</text>
<text x="33.3" y="98.7">10K</text>
<text x="45.8" y="96.1">Q5</text>
<text x="52.4" y="96.1">R30</text>
<text x="52.4" y="98.7">10K</text>
<text x="120.9" y="101.2">R37</text>
<text x="146.5" y="101.2">GPIO8</text>
<text x="146.5" y="96.1">GPIO6</text>
<text x="146.5" y="98.7">GPIO7</text>
<text x="221.9" y="98.7">JP6</text>
<text x="236.7" y="99.9">MIC_VDD</text>
<text x="236.7" y="97.4">2V8</text>
<text x="248.3" y="99.9">TP_MOTION</text>
<text x="251.6" y="97.4">TP_SDA</text>
<text x="35.8" y="106.3">+3.3V</text>
<text x="41.2" y="105">BSS138</text>
<text x="49.3" y="107.8">+1V8</text>
<text x="120.9" y="103.8">10K</text>
<text x="130" y="107.6">RUN</text>
<text x="145.5" y="106.3">GPIO10</text>
<text x="146.5" y="103.8">GPIO9</text>
<text x="236.7" y="107.6">LEDK</text>
<text x="236.7" y="105">LEDA</text>
<text x="253.9" y="105">COL1</text>
<text x="253.9" y="107.6">COL2</text>
<text x="108.2" y="111.4">R35</text>
<text x="108.2" y="113.9">R36</text>
<text x="117.1" y="111.4">27R</text>
<text x="117.1" y="113.9">27R</text>
<text x="130" y="112.6">USB_D-</text>
<text x="145.5" y="108.8">GPIO11</text>
<text x="145.5" y="111.4">GPIO12</text>
<text x="145.5" y="113.9">GPIO13</text>
<text x="253.9" y="110.1">COL3</text>
<text x="253.9" y="112.6">COL4</text>
<text x="33.3" y="116.5">R31</text>
<text x="33.3" y="119">10K</text>
<text x="45.8" y="116.5">Q6</text>
<text x="52.4" y="116.5">R32</text>
<text x="52.4" y="119">10K</text>
<text x="130" y="115.2">USB_D+</text>
<text x="145.5" y="116.5">GPIO14</text>
<text x="145.5" y="119">GPIO15</text>
<text x="198.7" y="117.8">R40</text>
<text x="208.6" y="114">Q7</text>
<text x="208.9" y="116.3">BSS138</text>
<text x="253.9" y="115.2">COL5</text>
<text x="253.9" y="117.7">COL6</text>
<text x="41.2" y="125.3">BSS138</text>
<text x="130" y="120.3">SWCLK</text>
<text x="130" y="122.8">SWDIO</text>
<text x="145.5" y="121.5">GPIO16</text>
<text x="145.5" y="124.1">GPIO17</text>
<text x="198.7" y="120.1">10K</text>
<text x="236.7" y="122.8">TP_SHUTDOWN</text>
<text x="236.7" y="125.3">TP_RESET</text>
<text x="253.3" y="125.3">ROW1</text>
<text x="253.9" y="120.3">COL7</text>
<text x="100.6" y="126.6">C32</text>
<text x="107" y="126.6">12pF</text>
<text x="113.2" y="129.2">Y1</text>
<text x="130" y="127.9">XIN</text>
<text x="145.5" y="126.6">GPIO18</text>
<text x="145.5" y="129.2">GPIO19</text>
<text x="145.5" y="131.7">GPIO20</text>
<text x="194.9" y="126.6">GND</text>
<text x="203.8" y="126.6">GND</text>
<text x="236.7" y="130.4">MIC</text>
<text x="253.3" y="130.4">ROW3</text>
<text x="253.3" y="127.9">ROW2</text>
<text x="100.6" y="136.8">C33</text>
<text x="107" y="136.8">12pF</text>
<text x="114.6" y="134.2">R34</text>
<text x="120" y="133" transform="rotate(-90 120 133)">GND</text>
<text x="123.4" y="134.2">1K</text>
<text x="130" y="135.5">XOUT</text>
<text x="145.5" y="134.2">GPIO21</text>
<text x="145.5" y="136.8">GPIO22</text>
<text x="253.3" y="135.5">ROW5</text>
<text x="253.3" y="133">ROW4</text>
<text x="97.1" y="141.9">GND</text>
<text x="145.5" y="139.3">GPIO23</text>
<text x="145.5" y="141.9">GPIO24</text>
<text x="236.7" y="140.6">GND</text>
<text x="236.7" y="138">AGND</text>
<text x="253.3" y="140.6">ROW7</text>
<text x="253.3" y="138">ROW6</text>
<text x="52.3" y="145.7">+3.3V</text>
<text x="145.5" y="144.4">GPIO25</text>
<text x="145.5" y="146.9">GPIO26</text>
<text x="145.5" y="149.5">GPIO27</text>
<text x="230.4" y="145.7">GND</text>
<text x="26.9" y="153.3">+3.3V</text>
<text x="47.2" y="155.8">U10</text>
<text x="56.4" y="153.4">R33</text>
<text x="56.4" y="155.7">10K</text>
<text x="130" y="154.6">GND</text>
<text x="145.5" y="152">GPIO28</text>
<text x="145.5" y="154.6">GPIO29</text>
<text x="34" y="159.6">VDD</text>
<text x="47.3" y="159.6">~CS~</text>
<text x="123.8" y="159.6">GND</text>
<text x="137.8" y="158.4">RP2040</text>
<text x="230.1" y="156.5">H1</text>
<text x="244.1" y="156.5">H2</text>
<text x="258" y="156.5">H3</text>
<text x="272" y="156.5">H4</text>
<text x="43.8" y="167.3">DO/IO1</text>
<text x="44.7" y="164.7">DI/IO0</text>
<text x="46.1" y="162.2">SCK</text>
<text x="225.4" y="162.8">MountingHole</text>
<text x="239.3" y="162.8">MountingHole</text>
<text x="253.3" y="162.8">MountingHole</text>
<text x="267.3" y="162.8">MountingHole</text>
<text x="34" y="172.3">GND</text>
<text x="41.4" y="172.3">~HOLD~/IO3</text>
<text x="43.6" y="169.8">~WP~/IO2</text>
<text x="27.2" y="177.4">GND</text>
<text x="36.8" y="176.1">GD25Q16xS</text>
</g>
<g font-size="1.8" fill="#a90000">
<text x="44.2" y="33.8" transform="rotate(-90 44.2 33.8)">1</text>
<text x="237" y="30.5">1</text>
<text x="237" y="33">3</text>
<text x="249.7" y="30.5">5</text>
<text x="40.1" y="39.4">3</text>
<text x="47.8" y="39.4">2</text>
<text x="243.6" y="40.1" transform="rotate(-90 243.6 40.1)">2</text>
<text x="40.1" y="59.7">3</text>
<text x="44.2" y="54.1" transform="rotate(-90 44.2 54.1)">1</text>
<text x="47.8" y="59.7">2</text>
<text x="237" y="58.4">1</text>
<text x="249.7" y="58.4">5</text>
<text x="127.8" y="62.2">1</text>
<text x="152.7" y="64.8">52</text>
<text x="152.7" y="62.2">56</text>
<text x="237" y="61">3</text>
<text x="152.7" y="67.3">53</text>
<text x="152.7" y="69.8">55</text>
<text x="243.6" y="68.1" transform="rotate(-90 243.6 68.1)">2</text>
<text x="44.2" y="74.4" transform="rotate(-90 44.2 74.4)">1</text>
<text x="152.7" y="74.9">51</text>
<text x="152.7" y="72.4">54</text>
<text x="40.1" y="80">3</text>
<text x="47.8" y="80">2</text>
<text x="127.3" y="80">44</text>
<text x="153.2" y="80">2</text>
<text x="153.2" y="82.5">3</text>
<text x="127.3" y="85.1">23</text>
<text x="153.2" y="85.1">4</text>
<text x="153.2" y="87.6">5</text>
<text x="44.2" y="94.7" transform="rotate(-90 44.2 94.7)">1</text>
<text x="127.3" y="90.2">45</text>
<text x="153.2" y="90.2">6</text>
<text x="153.2" y="92.7">7</text>
<text x="153.2" y="95.2">8</text>
<text x="221.2" y="93.6">Connector_Hirose_Extra:BM20B(0.8)-40DS-0.4V3</text>
<text x="234" y="94">10</text>
<text x="40.1" y="100.3">3</text>
<text x="47.8" y="100.3">2</text>
<text x="152.7" y="100.3">11</text>
<text x="153.2" y="97.8">9</text>
<text x="224.3" y="100.8">1</text>
<text x="229.4" y="100.8">2</text>
<text x="234" y="99.1">24</text>
<text x="234.5" y="96.5">8</text>
<text x="259.9" y="99.1">4</text>
<text x="259.9" y="96.5">5</text>
<text x="127.3" y="106.7">26</text>
<text x="152.7" y="102.9">12</text>
<text x="152.7" y="105.4">13</text>
<text x="152.7" y="107.9">14</text>
<text x="234" y="106.7">33</text>
<text x="234" y="104.1">34</text>
<text x="259.4" y="104.1">12</text>
<text x="259.4" y="106.7">13</text>
<text x="127.3" y="111.8">46</text>
<text x="152.7" y="110.5">15</text>
<text x="152.7" y="113">16</text>
<text x="205.5" y="111.2" transform="rotate(-90 205.5 111.2)">3</text>
<text x="259.4" y="109.2">14</text>
<text x="259.4" y="111.8">15</text>
<text x="44.2" y="115" transform="rotate(-90 44.2 115)">1</text>
<text x="127.3" y="119.4">24</text>
<text x="127.3" y="114.3">47</text>
<text x="152.7" y="115.6">17</text>
<text x="152.7" y="118.1">18</text>
<text x="198.9" y="114.3">1</text>
<text x="205.5" y="118.9" transform="rotate(-90 205.5 118.9)">2</text>
<text x="259.4" y="114.3">16</text>
<text x="259.4" y="116.8">17</text>
<text x="259.4" y="119.4">18</text>
<text x="40.1" y="120.6">3</text>
<text x="47.8" y="120.6">2</text>
<text x="127.3" y="121.9">25</text>
<text x="152.7" y="120.6">27</text>
<text x="152.7" y="123.2">28</text>
<text x="152.7" y="125.7">29</text>
<text x="234.5" y="121.9">2</text>
<text x="234.5" y="124.5">6</text>
<text x="259.4" y="124.5">32</text>
<text x="127.3" y="127">20</text>
<text x="152.7" y="128.3">30</text>
<text x="152.7" y="130.8">31</text>
<text x="234" y="129.5">23</text>
<text x="259.4" y="129.5">30</text>
<text x="259.4" y="127">31</text>
<text x="127.3" y="134.6">21</text>
<text x="152.7" y="133.3">32</text>
<text x="152.7" y="135.9">34</text>
<text x="234" y="137.2">22</text>
<text x="259.4" y="137.2">27</text>
<text x="259.4" y="134.6">28</text>
<text x="259.4" y="132.1">29</text>
<text x="152.7" y="138.4">35</text>
<text x="152.7" y="141">36</text>
<text x="152.7" y="143.5">37</text>
<text x="234.5" y="139.7">1</text>
<text x="259.4" y="139.7">26</text>
<text x="152.7" y="146">38</text>
<text x="152.7" y="148.6">39</text>
<text x="127.3" y="153.7">57</text>
<text x="152.7" y="151.1">40</text>
<text x="152.7" y="153.7">41</text>
<text x="31.3" y="158.7">8</text>
<text x="51.6" y="158.7">1</text>
<text x="51.6" y="161.3">6</text>
<text x="51.6" y="166.4">2</text>
<text x="51.6" y="163.8">5</text>
<text x="31.3" y="171.4">4</text>
<text x="51.6" y="168.9">3</text>
<text x="51.6" y="171.4">7</text>
</g>
<g font-size="1.8" fill="#0f0f0f">
<text x="23.9" y="39.3">TP_RESET</text>
<text x="55.9" y="39.3">TP_RESET_1V8</text>
<text x="166.4" y="53.2">BOOTSEL</text>
<text x="26" y="59.6">TP_SDA</text>
<text x="55.9" y="59.6">TP_SDA_1V8</text>
<text x="156.2" y="64.7">QSPI_SCLK</text>
<text x="156.2" y="62.1">~{QSPI_CS}</text>
<text x="156.2" y="67.2">QSPI_SD0</text>
<text x="156.2" y="69.7">QSPI_SD1</text>
<text x="156.2" y="74.8">QSPI_SD3</text>
<text x="156.2" y="72.3">QSPI_SD2</text>
<text x="22.7" y="79.9">TP_MOTION</text>
<text x="55.9" y="79.9">TP_MOTION_1V8</text>
<text x="156.2" y="85">TP_SHUTDOWN</text>
<text x="156.2" y="87.5">TP_SCL</text>
<text x="156.2" y="95.1">TP_SDA</text>
<text x="156.2" y="90.1">TP_MOTION</text>
<text x="156.2" y="92.6">TP_RESET</text>
<text x="26.2" y="100.2">TP_SCL</text>
<text x="55.9" y="100.2">TP_SCL_1V8</text>
<text x="156.2" y="97.7">COL1</text>
<text x="156.2" y="100.2">COL2</text>
<text x="262.9" y="96.4">TP_SDA_1V8</text>
<text x="262.9" y="99">TP_MOTION_1V8</text>
<text x="115.9" y="106.6">~{RESET}</text>
<text x="156.2" y="102.8">COL3</text>
<text x="156.2" y="105.3">COL4</text>
<text x="156.2" y="107.8">COL5</text>
<text x="262.9" y="106.6">COL2</text>
<text x="262.9" y="104">COL1</text>
<text x="156.2" y="110.4">COL6</text>
<text x="156.2" y="112.9">COL7</text>
<text x="262.9" y="111.7">COL4</text>
<text x="262.9" y="109.1">COL3</text>
<text x="119.2" y="119.3">SWCLK</text>
<text x="123.4" y="114.2">D+</text>
<text x="156.2" y="115.5">ROW7</text>
<text x="156.2" y="118">ROW6</text>
<text x="185.2" y="114.2">BACKLIGHT</text>
<text x="262.9" y="114.2">COL5</text>
<text x="262.9" y="116.7">COL6</text>
<text x="262.9" y="119.3">COL7</text>
<text x="273" y="119.3">BOOTSEL</text>
<text x="19.4" y="120.5">TP_SHUTDOWN</text>
<text x="55.9" y="120.5">TP_SHUTDOWN_1V8</text>
<text x="119.7" y="121.8">SWDIO</text>
<text x="156.2" y="125.6">ROW5</text>
<text x="214.6" y="121.8">TP_SHUTDOWN_1V8</text>
<text x="219.1" y="124.4">TP_RESET_1V8</text>
<text x="262.9" y="124.4">ROW1</text>
<text x="156.2" y="128.2">ROW4</text>
<text x="156.2" y="130.7">TX</text>
<text x="229.2" y="129.4">MIC</text>
<text x="262.9" y="126.9">ROW2</text>
<text x="262.9" y="129.4">ROW3</text>
<text x="262.9" y="132">ROW4</text>
<text x="156.2" y="135.8">ROW3</text>
<text x="262.9" y="134.5">ROW5</text>
<text x="262.9" y="137.1">ROW6</text>
<text x="156.2" y="138.3">ROW2</text>
<text x="156.2" y="140.9">ROW1</text>
<text x="156.2" y="143.4">BACKLIGHT</text>
<text x="262.9" y="139.6">ROW7</text>
<text x="156.2" y="148.5">MIC</text>
<text x="55.9" y="161.2">QSPI_SCLK</text>
<text x="55.9" y="158.6">~{QSPI_CS}</text>
<text x="55.9" y="163.7">QSPI_SD0</text>
<text x="55.9" y="166.3">QSPI_SD1</text>
<text x="55.9" y="171.3">QSPI_SD3</text>
<text x="55.9" y="168.8">QSPI_SD2</text>
</g>
<g font-size="1.8" fill="#725600">
<text x="146.2" y="44.1">KB_INT</text>
<text x="157.7" y="80.9">KB_INT</text>
<text x="157.7" y="146.9">BAT_ADC</text>
<text x="157.7" y="154.6">KB_SCL</text>
<text x="157.7" y="152">KB_SDA</text>
</g>
<g font-size="1.8" fill="#0000c2">
<text x="127.6" y="64.8">10</text>
<text x="127.6" y="67">22</text>
<text x="127.6" y="69.5">33</text>
<text x="127.6" y="71.7">42</text>
<text x="127.6" y="76.1">48</text>
<text x="127.6" y="73.9">43</text>
<text x="127.6" y="78.3">49</text>
<text x="127.6" y="88.2">50</text>
<text x="170.2" y="125.6">I2C1</text>
<text x="170.2" y="130.7">UART1</text>
<text x="170.2" y="138.3">I2C1</text>
<text x="170.2" y="143.4">PWM4B</text>
<text x="170.2" y="151">I2C0</text>
<text x="170.2" y="153.6">I2C0</text>
</g>
<g font-size="1.8" fill="#840084">
<text x="262.9" y="93.9">TP_SCL_1V8</text>
<text x="114.9" y="164.7">Package_DFN_QFN_Extra:QFN-56_EP_7x7_Pitch0.4mm</text>
<text x="22.6" y="178.7">Package_SO:SSOP-8_5.25x5.24mm_P1.27mm</text>
</g>
<g font-size="1.1" fill="#a90000">
<text x="109.2" y="130.8">4</text>
<text x="111.5" y="129.4" transform="rotate(-90 111.5 129.4)">3</text>
<text x="113.7" y="130.8">2</text>
<text x="111.5" y="133.3" transform="rotate(-90 111.5 133.3)">1</text>
</g>
<text font-size=".7" fill="#0000c2" x="110.8" y="131.6">12MHz</text>
</svg>
